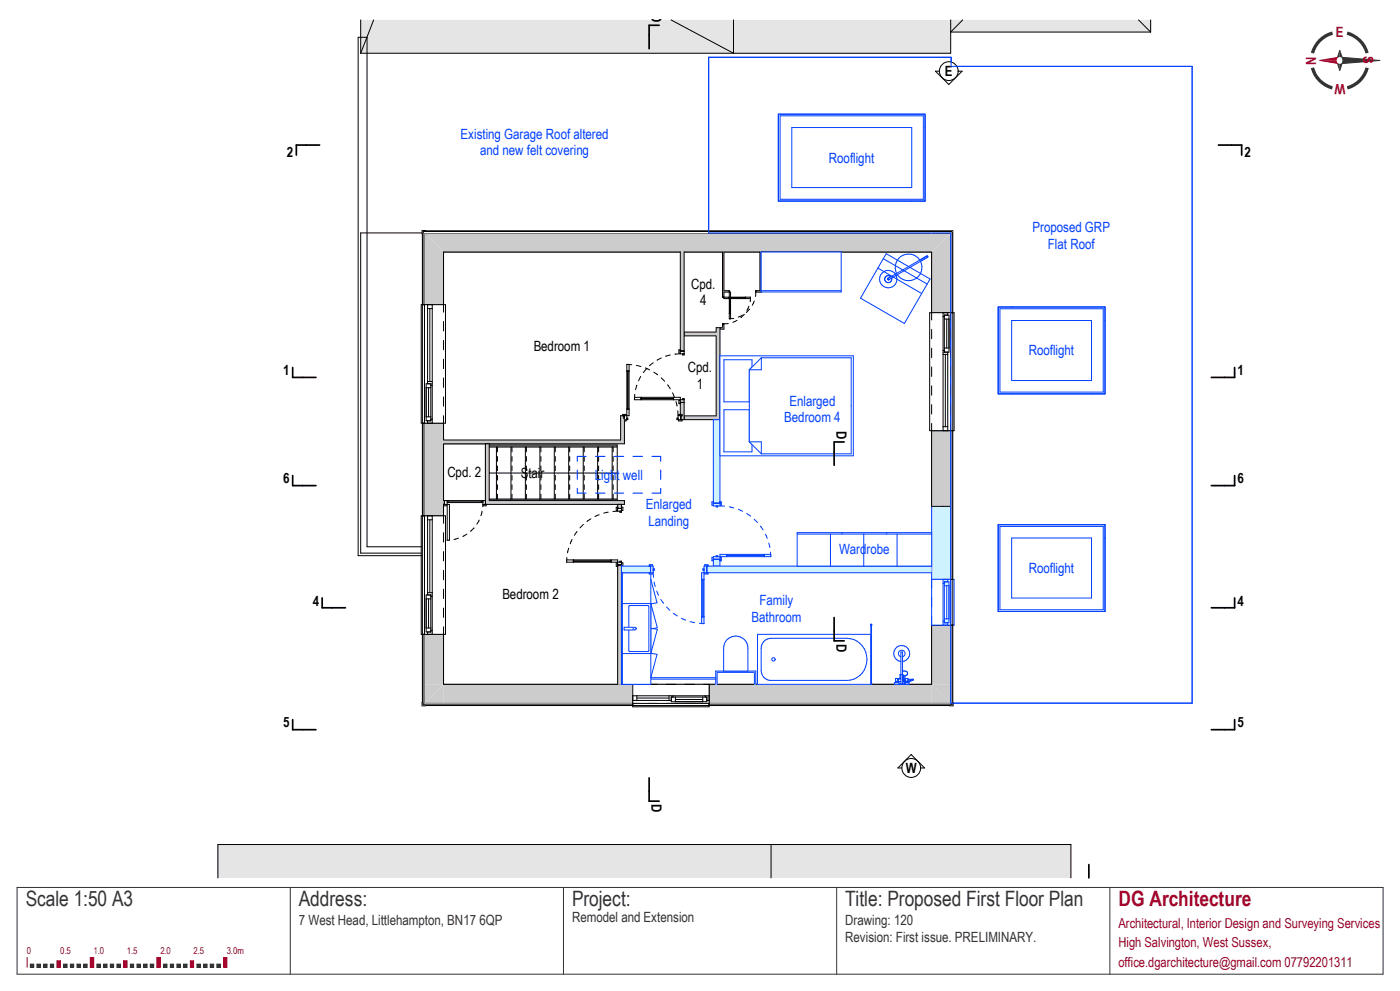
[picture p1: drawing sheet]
<svg xmlns="http://www.w3.org/2000/svg" width="420mm" height="297mm" viewBox="0 0 420 297" stroke-linecap="round" stroke-linejoin="round" font-family="sans-serif">
<path d="M9.1 289h1v.9h-1z" fill="#333"/>
<path d="M9.1 289h1v.9h-1z" fill="none" stroke="#333" stroke-width=".3"/>
<path d="M11.1 289h1v.9h-1z" fill="#333"/>
<path d="M11.1 289h1v.9h-1z" fill="none" stroke="#333" stroke-width=".3"/>
<path d="M13.1 289h1v.9h-1z" fill="#333"/>
<path d="M13.1 289h1v.9h-1z" fill="none" stroke="#333" stroke-width=".3"/>
<path d="M15.1 289h1v.9h-1z" fill="#333"/>
<path d="M15.1 289h1v.9h-1z" fill="none" stroke="#333" stroke-width=".3"/>
<path d="M17.1 288h1v1.9h-1z" fill="#a50029"/>
<path d="M17.1 288h1v1.9h-1z" fill="none" stroke="#a50029" stroke-width=".3"/>
<path d="M19.1 289h1v.9h-1z" fill="#333"/>
<path d="M19.1 289h1v.9h-1z" fill="none" stroke="#333" stroke-width=".3"/>
<path d="M21.1 289h1v.9h-1z" fill="#333"/>
<path d="M21.1 289h1v.9h-1z" fill="none" stroke="#333" stroke-width=".3"/>
<path d="M23.1 289h1v.9h-1z" fill="#333"/>
<path d="M23.1 289h1v.9h-1z" fill="none" stroke="#333" stroke-width=".3"/>
<path d="M25.1 289h1v.9h-1z" fill="#333"/>
<path d="M25.1 289h1v.9h-1z" fill="none" stroke="#333" stroke-width=".3"/>
<path d="M27.1 287h1v2.9h-1z" fill="#a50029"/>
<path d="M27.1 287h1v2.9h-1z" fill="none" stroke="#a50029" stroke-width=".3"/>
<path d="M29.1 289h1v.9h-1z" fill="#333"/>
<path d="M29.1 289h1v.9h-1z" fill="none" stroke="#333" stroke-width=".3"/>
<path d="M31.1 289h1v.9h-1z" fill="#333"/>
<path d="M31.1 289h1v.9h-1z" fill="none" stroke="#333" stroke-width=".3"/>
<path d="M33.1 289h1v.9h-1z" fill="#333"/>
<path d="M33.1 289h1v.9h-1z" fill="none" stroke="#333" stroke-width=".3"/>
<path d="M35.1 289h1v.9h-1z" fill="#333"/>
<path d="M35.1 289h1v.9h-1z" fill="none" stroke="#333" stroke-width=".3"/>
<path d="M37.1 288h1v1.9h-1z" fill="#a50029"/>
<path d="M37.1 288h1v1.9h-1z" fill="none" stroke="#a50029" stroke-width=".3"/>
<path d="M39.1 289h1v.9h-1z" fill="#333"/>
<path d="M39.1 289h1v.9h-1z" fill="none" stroke="#333" stroke-width=".3"/>
<path d="M41.1 289h1v.9h-1z" fill="#333"/>
<path d="M41.1 289h1v.9h-1z" fill="none" stroke="#333" stroke-width=".3"/>
<path d="M43.1 289h1v.9h-1z" fill="#333"/>
<path d="M43.1 289h1v.9h-1z" fill="none" stroke="#333" stroke-width=".3"/>
<path d="M45.1 289h1v.9h-1z" fill="#333"/>
<path d="M45.1 289h1v.9h-1z" fill="none" stroke="#333" stroke-width=".3"/>
<path d="M47.1 287h1v2.9h-1z" fill="#a50029"/>
<path d="M47.1 287h1v2.9h-1z" fill="none" stroke="#a50029" stroke-width=".3"/>
<path d="M49.1 289h1v.9h-1z" fill="#333"/>
<path d="M49.1 289h1v.9h-1z" fill="none" stroke="#333" stroke-width=".3"/>
<path d="M51.1 289h1v.9h-1z" fill="#333"/>
<path d="M51.1 289h1v.9h-1z" fill="none" stroke="#333" stroke-width=".3"/>
<path d="M53.1 289h1v.9h-1z" fill="#333"/>
<path d="M53.1 289h1v.9h-1z" fill="none" stroke="#333" stroke-width=".3"/>
<path d="M55.1 289h1v.9h-1z" fill="#333"/>
<path d="M55.1 289h1v.9h-1z" fill="none" stroke="#333" stroke-width=".3"/>
<path d="M57.1 288h1v1.9h-1z" fill="#a50029"/>
<path d="M57.1 288h1v1.9h-1z" fill="none" stroke="#a50029" stroke-width=".3"/>
<path d="M59.1 289h1v.9h-1z" fill="#333"/>
<path d="M59.1 289h1v.9h-1z" fill="none" stroke="#333" stroke-width=".3"/>
<path d="M61.1 289h1v.9h-1z" fill="#333"/>
<path d="M61.1 289h1v.9h-1z" fill="none" stroke="#333" stroke-width=".3"/>
<path d="M63.1 289h1v.9h-1z" fill="#333"/>
<path d="M63.1 289h1v.9h-1z" fill="none" stroke="#333" stroke-width=".3"/>
<path d="M65.1 289h1v.9h-1z" fill="#333"/>
<path d="M65.1 289h1v.9h-1z" fill="none" stroke="#333" stroke-width=".3"/>
<path d="M67.1 287h1v2.9h-1z" fill="#a50029"/>
<path d="M8.1 287v2.9M67.1 287h1v2.9h-1z" fill="none" stroke="#a50029" stroke-width=".3"/>
<path d="M5.1 266h409.8v26h-409.8zM87.1 266v26M169 266v26M251 266v26M333 266v26" fill="none" stroke="#333" stroke-width=".3"/>
<path d="M131.6 133.3h56.4v.7h-56.4zM131.6 149.6h56.4v.6h-56.4z" fill="none" stroke="#000" stroke-width=".3"/>
<path d="M131.6 134h4.3v15.6h-4.3z" fill="#fff"/>
<path d="M135.9 134h-4.3v15.6h4.3" fill="none" stroke="#000" stroke-width=".3"/>
<path d="M135.9 134h4.4v15.6h-4.4z" fill="#fff"/>
<path d="M140.3 134h-4.4v15.6h4.4" fill="none" stroke="#000" stroke-width=".3"/>
<path d="M140.3 134h4.3v15.6h-4.3z" fill="#fff"/>
<path d="M144.6 134h-4.3v15.6h4.3" fill="none" stroke="#000" stroke-width=".3"/>
<path d="M144.6 134h4.3v15.6h-4.3z" fill="#fff"/>
<path d="M148.9 134h-4.3v15.6h4.3" fill="none" stroke="#000" stroke-width=".3"/>
<path d="M148.9 134h4.4v15.6h-4.4z" fill="#fff"/>
<path d="M153.3 134h-4.4v15.6h4.4" fill="none" stroke="#000" stroke-width=".3"/>
<path d="M153.3 134h4.3v15.6h-4.3z" fill="#fff"/>
<path d="M157.6 134h-4.3v15.6h4.3" fill="none" stroke="#000" stroke-width=".3"/>
<path d="M157.6 134h4.4v15.6h-4.4z" fill="#fff"/>
<path d="M162 134h-4.4v15.6h4.4" fill="none" stroke="#000" stroke-width=".3"/>
<path d="M162 134h4.3v15.6h-4.3z" fill="#fff"/>
<path d="M166.3 134h-4.3v15.6h4.3" fill="none" stroke="#000" stroke-width=".3"/>
<path d="M166.3 134h4.3v15.6h-4.3z" fill="#fff"/>
<path d="M170.6 134h-4.3v15.6h4.3" fill="none" stroke="#000" stroke-width=".3"/>
<path d="M170.6 134h4.4v15.6h-4.4z" fill="#fff"/>
<path d="M175 134h-4.4v15.6h4.4" fill="none" stroke="#000" stroke-width=".3"/>
<path d="M175 134h4.3v15.6h-4.3z" fill="#fff"/>
<path d="M179.3 134h-4.3v15.6h4.3" fill="none" stroke="#000" stroke-width=".3"/>
<path d="M179.3 134h4.3v15.6h-4.3z" fill="#fff"/>
<path d="M183.6 134h-4.3v15.6h4.3" fill="none" stroke="#000" stroke-width=".3"/>
<path d="M183.6 134h4.4v15.6h-4.4z" fill="#fff"/>
<g fill="none" stroke="#000" stroke-width=".3">
<path d="M131.9 134v1.4M131.9 136.8v1.5M131.9 139.7v1.4M136.2 134v1.4M136.2 136.8v1.5M136.2 139.7v1.4M140.5 134v1.4M140.5 136.8v1.5M140.5 139.7v1.4M144.9 134v1.4M144.9 136.8v1.5M144.9 139.7v1.4"/>
<path d="M149.2 134v1.4M149.2 136.8v1.5M149.2 139.7v1.4M153.6 134v1.4M153.6 136.8v1.5M153.6 139.7v1.4M157.9 134v1.4M157.9 136.8v1.5M157.9 139.7v1.4M162.3 134v1.4M162.3 136.8v1.5M162.3 139.7v1.4"/>
<path d="M166.6 134v1.4M166.6 136.8v1.5M166.6 139.7v1.4M170.9 134v1.4M170.9 136.8v1.5M170.9 139.7v1.4M175.3 134v1.4M175.3 136.8v1.5M175.3 139.7v1.4M179.6 134v1.4M179.6 136.8v1.5M179.6 139.7v1.4"/>
<path d="M183.9 134v1.4M183.9 136.8v1.5M183.9 139.7v1.4M186 139.3l2 2.5M188 134h-4.4v15.6h4.4M131.6 141.8h56.4M131.9 142.5v1.4M131.9 145.3v1.4M131.9 148.1v1.5M136.2 142.5v1.4M136.2 145.3v1.4M136.2 148.1v1.5"/>
<path d="M140.5 142.5v1.4M140.5 145.3v1.4M140.5 148.1v1.5M144.9 142.5v1.4M144.9 145.3v1.4M144.9 148.1v1.5M149.2 142.5v1.4M149.2 145.3v1.4M149.2 148.1v1.5M153.6 142.5v1.4M153.6 145.3v1.4M153.6 148.1v1.5"/>
<path d="M157.9 142.5v1.4M157.9 145.3v1.4M157.9 148.1v1.5M162.3 142.5v1.4M162.3 145.3v1.4M162.3 148.1v1.5M166.6 142.5v1.4M166.6 145.3v1.4M166.6 148.1v1.5M170.9 142.5v1.4M170.9 145.3v1.4M170.9 148.1v1.5"/>
<path d="M175.3 142.5v1.4M175.3 145.3v1.4M175.3 148.1v1.5M179.6 142.5v1.4M179.6 145.3v1.4M179.6 148.1v1.5M183.9 142.5v1.4M183.9 145.3v1.4M183.9 148.1v1.5M188 141.8l-2 2.5"/>
<circle cx="131.6" cy="141.8" r="1"/>
</g>
<g fill="#e5e5e5">
<path d="M108.2 6h3.9l-3.9 10z"/>
<path d="M285.2 6h3.6l-3.6 3.6z"/>
<path d="M341.5 6h3.7v3.6z"/>
<path d="M201.3 6h18.7v10z"/>
<path d="M112.1 6h89.2l18.7 10h-111.8z" fill-rule="evenodd"/>
<path d="M288.8 6h52.7l3.7 3.6h-60z" fill-rule="evenodd"/>
</g>
<path d="M220 6h65.2v10h-65.2z" fill="#e5e5e5"/>
<path d="M108.2 6v10M112.1 6l-3.9 10M201.3 6l18.7 10v-10M285.2 6v10h-177M288.8 6l-3.6 3.6h60M341.5 6l3.7 3.6M345.2 6v3.6" fill="none" stroke="#000" stroke-width=".3"/>
<path d="M65.4 253.1h255.9v10h-255.9z" fill-rule="evenodd" fill="#e5e5e5"/>
<path d="M231.3 253.1v10M65.4 263.1v-10h255.9v10" fill="none" stroke="#000" stroke-width=".3"/>
<path d="M212.6 17.2h72.7v7.4h-72.7z" fill="#fff"/>
<path d="M212.6 17.2h72.7v7.4h-72.7z" fill="none" stroke="#003fff" stroke-width=".3"/>
<path d="M133.1 75.5h146.4v129.6h-146.4v-54.5h52.1v-17.2h-52.1z" fill-rule="evenodd" fill="#fff"/>
<path d="M133.1 75.5h146.4v129.6h-146.4v-54.5h52.1v-17.3h-52.1z" fill="none" stroke="#000" stroke-width=".3"/>
<path d="M133.1 133h12.5v17h-12.5z" fill="#fff"/>
<path d="M133.1 133h12.5v17h-12.5z" fill="none" stroke="#000" stroke-width=".3"/>
<path d="M108.2 69.8h19.8v96h-19.8z" fill="#fff"/>
<path d="M108.2 69.8h19.8v96h-19.8z" fill="none" stroke="#000" stroke-width=".3"/>
<path d="M212.6 17.2h72.7v2.7h72.3v190.8h-72.4v-140.9h-72.6zM237.5 38.2v18h36v-18zM303.5 96.1v17.9h23.9v-17.9zM303.5 161.2v18h23.9v-18z" fill-rule="evenodd" fill="#fff"/>
<path d="M212.6 17.2h72.7v2.7h72.3v190.8h-72.4v-140.9h-72.6zM237.5 38.2h36v18h-36zM303.5 96.1h23.9v17.9h-23.9zM303.5 161.2h23.9v18h-23.9z" fill="none" stroke="#003fff" stroke-width=".3"/>
<g fill="#ccc">
<path d="M279.5 205.1h5.7v5.7z"/>
<path d="M127.3 205.1h5.8l-5.8 5.7z"/>
<path d="M279.5 205.1l5.7 5.7h-5.7z"/>
<path d="M127.3 210.8l5.8-5.7v5.7z"/>
<path d="M133.1 205.1h56.7v5.7h-56.7zM212.7 205.1h66.8v5.7h-66.8z" fill-rule="evenodd"/>
</g>
<path d="M127.3 205.1v5.7h62.5v-5.7h-3.4M133.1 205.1h52.2M214.7 205.1h-2v5.7h72.5v-5.7M215.1 205.1h11.2M226.7 205.1h52.8" fill="none" stroke="#000" stroke-width=".3"/>
<path d="M189.8 209.9h22.9v1.9h-22.9z" fill-rule="evenodd" fill="#fff"/>
<path d="M189.8 205.1h22.9v3.4h-22.9z" fill="#fff"/>
<path d="M189.8 205.1h.1M189.8 205.1h23M191.4 210.8h-1.6v1h22.9v-1h-1.5M194.2 210.8h2.9M199.9 210.8h2.8M205.5 210.8h2.8" fill="none" stroke="#000" stroke-width=".3"/>
<g fill="#fff">
<path d="M189.8 208.5h1.3v1.4h-1.3z"/>
<path d="M201.4 208.9h1.2v1.4h-1.2z"/>
</g>
<g fill="#fff">
<path d="M191.1 208.5h10.2v1.4h-10.2z" fill-rule="evenodd"/>
<path d="M201.3 208.5h.6v.4h-.5v1z" fill-rule="evenodd"/>
<path d="M211.5 208.5h1.2v1.4h-.7v-1h-.5z" fill-rule="evenodd"/>
<path d="M201.9 208.5h9.6v.4h-.7v1.4h-8.2v-1.4h-.7z" fill-rule="evenodd"/>
<path d="M202.6 208.9h9.4v1.4h-9.4z" fill-rule="evenodd"/>
</g>
<g fill="none" stroke="#000" stroke-width=".3">
<path d="M189.8 209.9h11.6M189.8 208.5h22.9M189.8 205.1v5.7M191.1 208.5v1.4M191.1 209.2h9.6M200.7 208.5v1.4M201.4 208.9h10.6v1.4h-10.6zM201.9 208.5v.4M202.6 208.9v1.4M202.6 209.6h8.2M210.8 208.9v1.4M211.5 208.5v.4"/>
<path d="M212 209.9h.7M212.7 205.1v5.7"/>
</g>
<g fill="#ccc">
<path d="M279.5 69.8h5.7l-5.7 5.7z"/>
<path d="M279.5 75.5l5.7-5.7v5.7z"/>
<path d="M279.5 75.5h5.7v18.2h-5.7zM279.5 129.1h5.7v22.7h-5.7zM279.5 187.4h5.7v17.7h-5.7z" fill-rule="evenodd"/>
</g>
<path d="M279.5 151.8h5.7v21.9h-5.7z" fill="#cef3ff"/>
<path d="M279.5 69.8h5.7v23.9h-5.7v-18.2M279.5 129.1h5.7v22.7h-5.7zM279.5 205.1v-17.7h5.7v17.7" fill="none" stroke="#000" stroke-width=".3"/>
<path d="M279.5 151.8v21.9h5.7v-21.9" fill="none" stroke="#003fff" stroke-width=".3"/>
<g fill="#fff">
<path d="M284.3 93.7h1.9v35.4h-1.9z" fill-rule="evenodd"/>
<path d="M278.9 93.7h4v35.4h-4z" fill-rule="evenodd"/>
</g>
<path d="M279.5 95.9v-2.2h-.6v35.4h.6v-2.2M279.5 98.7v2.8M285.2 95.9v-2.2h1v35.4h-1v-2.2M285.2 98.7v2.8M279.5 104.4v2.8M279.5 110v2.8M279.5 115.7v2.7M285.2 104.4v2.8M285.2 110v2.8M285.2 115.7v2.7M279.5 121.3v2.8M285.2 121.3v2.8" fill="none" stroke="#000" stroke-width=".3"/>
<g fill="#fff">
<path d="M282.9 105.6h1.4v23.5h-1.4z" fill-rule="evenodd"/>
<path d="M282.9 105h.4v.5l1 .1h-1.4z" fill-rule="evenodd"/>
<path d="M282.9 93.7h1.4v.7h-1v.5h-.4z" fill-rule="evenodd"/>
<path d="M282.9 94.9h.4v.7h1.4v8.7h-1.4v.7h-.4z" fill-rule="evenodd"/>
<path d="M283.3 94.4h1.4v11.1h-1.4z" fill-rule="evenodd"/>
</g>
<g fill="none" stroke="#000" stroke-width=".3">
<path d="M279.5 93.7h5.7M282.9 93.7v35.4M282.9 94.9h.4M283.3 94.4h1.4v11.1h-1.4zM283.3 95.6h1.4M284 95.6v8.7M284.3 93.7v.7M282.9 106.2h1.4M282.9 105h.4M283.3 104.3h1.4M283.6 106.2v21.7M284.3 105.5v23.6"/>
<path d="M279.5 129.1h5.7M282.9 127.9h1.4"/>
</g>
<path d="M284.3 173.7h1.9v13.7h-1.9z" fill-rule="evenodd" fill="#fff"/>
<path d="M279.5 173.7h3.4v13.7h-3.4z" fill="#fff"/>
<path d="M279.5 173.7v13.7M285.2 176.3v-2.6h1v13.7h-1v-2.7M285.2 179.1v2.8M279.5 187.4h.1" fill="none" stroke="#003fff" stroke-width=".3"/>
<g fill="#cef3ff">
<path d="M282.9 186.1h.4v.5h1v.8h-1.4z" fill-rule="evenodd"/>
<path d="M282.9 173.7h1.4v.7h-1v.4h-.4z" fill-rule="evenodd"/>
</g>
<path d="M282.9 174.8h.4v.8h1.4v9.9h-1.4v.6h-.4z" fill-rule="evenodd" fill="#fff"/>
<path d="M283.3 185.5h1.4v1.1h-1.4z" fill="#cef3ff"/>
<path d="M283.3 174.4h1.4v11.1h-1.4z" fill-rule="evenodd" fill="#fff"/>
<path d="M279.5 173.7h5.7M282.9 173.7v13.7M282.9 174.8h.4M283.3 174.4h1.4v12.2h-1.4zM283.3 175.6h1.4M284 175.6v9.9M284.3 173.7v.7M279.5 187.4h5.7M282.9 186.1h.4M283.3 185.5h1.4M284.3 186.6v.8" fill="none" stroke="#003fff" stroke-width=".3"/>
<g fill="#ccc">
<path d="M127.3 69.8l5.8 5.7h-5.8z"/>
<path d="M127.3 69.8h5.8v5.7z"/>
</g>
<path d="M133.1 69.8h146.4v5.7h-146.4z" fill="#ccc"/>
<path d="M133.1 75.5h71M205.2 75.5h11.5M217.2 75.5h10.8M228.3 75.5h51.2M279.5 69.8h-152.2v5.7" fill="none" stroke="#000" stroke-width=".3"/>
<path d="M127.3 75.5h5.8v15.8h-5.8zM127.3 126.8h5.8v27.8h-5.8zM127.3 190.1h5.8v15h-5.8z" fill-rule="evenodd" fill="#ccc"/>
<path d="M127.3 75.5v15.8h5.8v-15.8M133.1 131.9v-5.1h-5.8v27.8h5.8v-3.4M133.1 133v17M127.3 205.1v-15h5.8v15" fill="none" stroke="#000" stroke-width=".3"/>
<g fill="#fff">
<path d="M126.4 154.6h1.9v35.5h-1.9z" fill-rule="evenodd"/>
<path d="M129.7 154.6h3.9v35.5h-3.9z" fill-rule="evenodd"/>
</g>
<path d="M127.3 156.8v-2.2h-.9v35.5h.9v-2.2M127.3 159.6v2.9M133.1 156.8v-2.2h.5v35.5h-.5v-2.2M133.1 159.6v2.9M127.3 165.3v2.8M127.3 170.9v2.9M127.3 176.6v2.8M133.1 165.3v2.8M133.1 170.9v2.9M133.1 176.6v2.8M127.3 182.2v2.8M133.1 182.2v2.8" fill="none" stroke="#000" stroke-width=".3"/>
<g fill="#fff">
<path d="M128.3 154.6h1.4v23.6h-1.4z" fill-rule="evenodd"/>
<path d="M128.3 178.2h1.4v.6h-.5v-.5z" fill-rule="evenodd"/>
<path d="M128.3 189.4h.9v-.5h.5v1.2h-1.4z" fill-rule="evenodd"/>
<path d="M127.8 179.5h1.4v-.7h.5v10.1h-.5v-.7h-1.4z" fill-rule="evenodd"/>
<path d="M127.8 178.3h1.4v11.1h-1.4z" fill-rule="evenodd"/>
</g>
<g fill="none" stroke="#000" stroke-width=".3">
<path d="M127.3 154.6h5.8M128.3 154.6v23.7M128.3 155.8h1.4M128.9 155.8v21.8M129.7 154.6v35.5M127.8 178.3h1.4v11.1h-1.4zM127.8 179.5h1.4M128.3 177.6h1.4M128.6 179.5v8.7M129.2 178.8h.5M127.3 190.1h5.8M127.8 188.2h1.4"/>
<path d="M128.3 189.4v.7M129.2 188.9h.5"/>
</g>
<g fill="#fff">
<path d="M126.4 91.3h1.9v35.5h-1.9z" fill-rule="evenodd"/>
<path d="M129.7 91.3h3.9v35.5h-3.9z" fill-rule="evenodd"/>
</g>
<path d="M127.3 93.6v-2.3h-.9v35.5h.9v-2.2M127.3 96.4v2.8M133.1 93.6v-2.3h.5v35.5h-.5v-2.2M133.1 96.4v2.8M127.3 102v2.8M127.3 107.7v2.8M127.3 113.3v2.8M127.3 119v2.8M133.1 102v2.8M133.1 107.7v2.8M133.1 113.3v2.8M133.1 119v2.8" fill="none" stroke="#000" stroke-width=".3"/>
<g fill="#fff">
<path d="M128.3 91.3h1.4v23.6h-1.4z" fill-rule="evenodd"/>
<path d="M128.3 114.9h1.4v.6h-.5v-.5z" fill-rule="evenodd"/>
<path d="M128.3 126.1h.9v-.5h.5v1.2h-1.4z" fill-rule="evenodd"/>
<path d="M127.8 116.2h1.4v-.7h.5v10.1h-.5v-.7h-1.4z" fill-rule="evenodd"/>
<path d="M127.8 115h1.4v11.1h-1.4z" fill-rule="evenodd"/>
</g>
<g fill="none" stroke="#000" stroke-width=".3">
<path d="M127.3 91.3h5.8M128.3 91.3v23.7M128.3 92.5h1.4M128.9 92.5v21.8M129.7 91.3v35.5M127.8 115h1.4v11.1h-1.4zM127.8 116.2h1.4M128.3 114.3h1.4M128.6 116.2v8.7M129.2 115.5h.5M127.3 126.8h5.8M127.8 124.9h1.4"/>
<path d="M128.3 126.1v.7M129.2 125.6h.5"/>
</g>
<g fill="#ccc">
<path d="M186.2 131.9h1.1v1.1z"/>
<path d="M186.2 131.9l1.1 1.1h-1.1z"/>
</g>
<path d="M133.1 131.9h53.1v1.1h-53.1z" fill="#ccc"/>
<path d="M133.1 131.9h53.1M187.3 131.9v1.1h-54.2" fill="none" stroke="#000" stroke-width=".3"/>
<path d="M205.2 99.5h9.6v1.2h-9.6z" fill="#ccc"/>
<path d="M214.8 99.5h-9.6v1.2h9.6" fill="none" stroke="#000" stroke-width=".3"/>
<path d="M205.2 124.6h10.8v1.2h-10.8z" fill="#ccc"/>
<path d="M214.8 124.6h-9.6v1.2h10.8v-1.2" fill="none" stroke="#000" stroke-width=".3"/>
<path d="M145.6 133h1.2v17h-1.2z" fill="#ccc"/>
<path d="M145.6 150v-17h1.2v17" fill="none" stroke="#000" stroke-width=".3"/>
<path d="M145.6 150h41.7v1.2h-41.7zM133.1 150h.2v1.2h-.2z" fill-rule="evenodd" fill="#ccc"/>
<path d="M133.1 150h.2v1.2h-.2M145.6 150v1.2h41.7v-1.2h-40.5" fill="none" stroke="#000" stroke-width=".3"/>
<path d="M145 151.2h.8v.4h-.8zM133.1 151.2h.8v.4h-.8z" fill-rule="evenodd" fill="#fff"/>
<path d="M133.1 151.2h.8v.4h-.8zM142.2 158.2l-1 1M143.7 155.9l-.7 1.2M144.6 153.2l-.3 1.4M144.9 151.2l-.1 .7M145 151.2h.8v.4h-.8zM134.9 161.8l-.7 .1M137.5 161.3l-1.3 .4M140.1 160.1l-1.2 .7" fill="none" stroke="#000" stroke-width=".3"/>
<path d="M144.9 150h.7v1.2h-.7z" fill="#fff"/>
<g fill="#fff">
<path d="M144.5 150h.4v.5h-.4zM133.3 150h.9v1.2h-.9z" fill-rule="evenodd"/>
<path d="M134.2 150h.3v.5h-.3zM134.2 151.2h.6v10.7h-.6z" fill-rule="evenodd"/>
</g>
<path d="M134.2 150v11.9h.6v-10.7h-1.7M134.2 150.5h.3v-.5h-1.2v1.2M144.9 150v1.2h.9M144.9 150.5h-.4v-.5h1.1v1.2" fill="none" stroke="#000" stroke-width=".3"/>
<g fill="#ccc">
<path d="M228 87.1l.3 .4h-.3z"/>
<path d="M228 87.1h.3v.4z"/>
</g>
<path d="M228.2 75.5v11.6" fill="none" stroke="#ccc" stroke-width=".38"/>
<path d="M228 75.5v11.6M228.3 75.5v12h-.3" fill="none" stroke="#000" stroke-width=".3"/>
<g fill="#ccc">
<path d="M216.7 98.2l.5 .4h-.5z"/>
<path d="M216.7 98.2h.5v.4z"/>
<path d="M216.7 75.5h.5v13.6h-.5zM216.7 97.1h.5v1.1h-.5z" fill-rule="evenodd"/>
</g>
<path d="M216.7 75.5v13.6h.5v-1.6M217.2 75.5v11.6M217.2 97.1v1.5h-.5M217.2 97.1h-.5v1.1M218.5 96.9l-1.3 .2M221.1 96l-1.3 .6M223.3 94.2l-1 1M224.7 91.8l-.6 1.2M225.1 89.1l-.1 1.3" fill="none" stroke="#000" stroke-width=".3"/>
<path d="M223.6 89.1h1.5v.4h-1.5zM217.2 89.1h1.5v.4h-1.5z" fill-rule="evenodd" fill="#fff"/>
<path d="M218.7 89.1h4.9v.2h-4.9z" fill="#fff"/>
<path d="M218.7 89.1h4.9v.2h-4.9z" fill="none" stroke="#000" stroke-width=".3"/>
<path d="M218.7 89.3h4.9v.2h-4.9z" fill="#fff"/>
<path d="M216.7 89.1h2v.4M216.7 97.1h.5M217.2 89.1v.4h7.9v-.4h-1.5v.4M218.7 89.3h4.9" fill="none" stroke="#000" stroke-width=".3"/>
<path d="M226.7 87.1h1.3v.4h-1.3zM217.2 87.1h1.6v.4h-1.6z" fill-rule="evenodd" fill="#ccc"/>
<path d="M217.2 87.1h1.6v.4h-1.6M220.1 95.4l-1.3 .1M222.7 94.4l-1.3 .6M224.9 92.7l-1 .9M226.3 90.2l-.6 1.3M226.7 87.5h1.3M226.7 87.5v1.4M228 87.1h-1.3v.4" fill="none" stroke="#000" stroke-width=".3"/>
<path d="M218.8 93.9h.4v1.6h-.4zM218.8 87.5h.4v1.7h-.4z" fill-rule="evenodd" fill="#fff"/>
<path d="M218.8 89.2h.1v4.7h-.1z" fill="#fff"/>
<path d="M218.8 89.2h.1v4.7h-.1z" fill="none" stroke="#000" stroke-width=".3"/>
<path d="M218.9 89.2h.3v4.7h-.3z" fill="#fff"/>
<path d="M218.8 87.1v2.1h.4M218.8 87.5h.4v8h-.4v-1.6h.4M218.9 89.2v4.7M226.7 87.1v.4" fill="none" stroke="#000" stroke-width=".3"/>
<path d="M216 98.2h.7v.4h-.7z" fill="#ccc"/>
<path d="M216.7 98.2h-.7v.4h.7" fill="none" stroke="#000" stroke-width=".3"/>
<g fill="#fff">
<path d="M233.5 34.2l4 4h-4z"/>
<path d="M273.5 38.2l4-4v4z"/>
<path d="M233.5 34.2h4v4z"/>
<path d="M273.5 34.2h4l-4 4z"/>
</g>
<path d="M237.5 34.2h36v4h-36z" fill="#fff"/>
<path d="M233.5 38.2v-4h44v4M237.5 38.2h36" fill="none" stroke="#003fff" stroke-width=".3"/>
<g fill="#fff">
<path d="M273.5 56.2l4 4h-4z"/>
<path d="M273.5 56.2h4v4z"/>
</g>
<path d="M273.5 38.2h4v18h-4z" fill="#fff"/>
<path d="M273.5 38.2v18M277.5 38.2v22h-4" fill="none" stroke="#003fff" stroke-width=".3"/>
<g fill="#fff">
<path d="M233.5 56.2h4l-4 4z"/>
<path d="M233.5 60.2l4-4v4z"/>
</g>
<path d="M237.5 56.2h36v4h-36z" fill="#fff"/>
<path d="M233.5 56.2v4h40M237.5 56.2h36" fill="none" stroke="#003fff" stroke-width=".3"/>
<path d="M233.5 38.2h4v18h-4z" fill="#fff"/>
<path d="M233.5 38.2v18M237.5 38.2v18" fill="none" stroke="#003fff" stroke-width=".3"/>
<g fill="#fff">
<path d="M299.5 118l4-4v4z"/>
<path d="M299.5 92h4v4.1z"/>
<path d="M299.5 114h4l-4 4z"/>
<path d="M299.5 92l4 4.1h-4z"/>
</g>
<path d="M299.5 96.1h4v17.9h-4z" fill="#fff"/>
<path d="M303.5 92h-4v26h4M303.5 96.1v17.9" fill="none" stroke="#003fff" stroke-width=".3"/>
<g fill="#fff">
<path d="M327.4 96.1l4.1-4.1v4.1z"/>
<path d="M327.4 92h4.1l-4.1 4.1z"/>
</g>
<path d="M303.5 92h23.9v4.1h-23.9z" fill="#fff"/>
<path d="M303.5 92h28v4.1M303.5 96.1h23.9" fill="none" stroke="#003fff" stroke-width=".3"/>
<g fill="#fff">
<path d="M327.4 114l4.1 4h-4.1z"/>
<path d="M327.4 114h4.1v4z"/>
</g>
<path d="M327.4 96.1h4.1v17.9h-4.1z" fill="#fff"/>
<path d="M327.4 96.1v17.9M331.5 96.1v21.9h-4.1" fill="none" stroke="#003fff" stroke-width=".3"/>
<path d="M303.5 114h23.9v4h-23.9z" fill="#fff"/>
<path d="M303.5 114h23.9M303.5 118h23.9" fill="none" stroke="#003fff" stroke-width=".3"/>
<g fill="#fff">
<path d="M299.5 183.3l4-4.1v4.1z"/>
<path d="M299.5 157.3h4v3.9z"/>
<path d="M299.5 179.2h4l-4 4.1z"/>
<path d="M299.5 157.3l4 3.9h-4z"/>
</g>
<path d="M299.5 161.2h4v18h-4z" fill="#fff"/>
<path d="M303.5 157.3h-4v26h4M303.5 161.2v18" fill="none" stroke="#003fff" stroke-width=".3"/>
<g fill="#fff">
<path d="M327.4 161.2l4.1-3.9v3.9z"/>
<path d="M327.4 157.3h4.1l-4.1 3.9z"/>
</g>
<path d="M303.5 157.3h23.9v3.9h-23.9z" fill="#fff"/>
<path d="M303.5 157.3h28v3.9M303.5 161.2h23.9" fill="none" stroke="#003fff" stroke-width=".3"/>
<g fill="#fff">
<path d="M327.4 179.2l4.1 4.1h-4.1z"/>
<path d="M327.4 179.2h4.1v4.1z"/>
</g>
<path d="M327.4 161.2h4.1v18h-4.1z" fill="#fff"/>
<path d="M327.4 161.2v18M331.5 161.2v22.1h-4.1" fill="none" stroke="#003fff" stroke-width=".3"/>
<path d="M303.5 179.2h23.9v4.1h-23.9z" fill="#fff"/>
<path d="M303.5 179.2h23.9M303.5 183.3h23.9" fill="none" stroke="#003fff" stroke-width=".3"/>
<path d="M214 125.8h2v25h-2zM214 167.6h2v2.1h-2z" fill-rule="evenodd" fill="#cef3ff"/>
<path d="M214 125.8h2v25h-2zM214 167.6h2v2.1h-2z" fill="none" stroke="#003fff" stroke-width=".3"/>
<path d="M216 150.4h.4v1h-.4zM216 167h.4v1.1h-.4zM213.6 150.4h.4v1h-.4zM213.6 167h.4v1.1h-.4z" fill-rule="evenodd" fill="#cef3ff"/>
<g fill="none" stroke="#003fff" stroke-width=".3">
<path d="M213.6 150.4h.4v1h-.4zM216 150.4h.4v1h-.4zM216 151.6l1.4 .1M218.8 151.9l1.3 .3M221.5 152.7l1.3 .5M224 153.9l1.2 .8M226.2 155.6l1 1M228.1 157.7l.8 1.1M213.6 167h.4v1.1h-.4zM216 167h.4v1.1h-.4zM229.6 160.1l.6 1.3M230.6 162.7l.4 1.4"/>
<path d="M231.1 165.5l.1 1.3"/>
</g>
<path d="M214 150.8h2v.8h-2z" fill="#cef3ff"/>
<g fill="#cef3ff">
<path d="M214.8 151.6h.5v.3h-.5zM214 166.8h2v.8h-2z" fill-rule="evenodd"/>
<path d="M214.8 166.5h.5v.3h-.5zM229.2 166.2h2v.6h-2zM216 166.2h2v.6h-2z" fill-rule="evenodd"/>
</g>
<path d="M218 166.5h11.2v.3h-11.2z" fill="#fff"/>
<path d="M218 166.5h11.2v.3h-11.2z" fill="none" stroke="#003fff" stroke-width=".3"/>
<path d="M218 166.2h11.2v.3h-11.2z" fill="#fff"/>
<path d="M214 150.4v1.2h2v-1.2M214 150.8h2M214.8 151.6v.3h.5v-.3M214 167.6h2M214.8 166.8v-.3h.5v.3M218 166.5h11.2M218 166.2v.6h-4v1.3M229.2 166.2v.6h2v-.6h-15.2v1.9" fill="none" stroke="#003fff" stroke-width=".3"/>
<path d="M214.8 98.2h1.2v26.4h-1.2z" fill="#ccc"/>
<path d="M214.8 99.5v-1.3h1.2v26.4M214.8 100.7v23.9" fill="none" stroke="#000" stroke-width=".3"/>
<path d="M226.3 201.1h.4l-.4 .4z" fill="#cef3ff"/>
<path d="M226.5 201.5v3.6" fill="none" stroke="#cef3ff" stroke-width=".42"/>
<path d="M226.3 201.5l.4-.4v.4z" fill="#cef3ff"/>
<path d="M226.3 201.1h.4v4M226.3 201.5v3.6" fill="none" stroke="#003fff" stroke-width=".3"/>
<path d="M214.7 201.1l.4 .4h-.4z" fill="#cef3ff"/>
<path d="M215.1 201.3h11.2" fill="none" stroke="#cef3ff" stroke-width=".38"/>
<path d="M214.7 201.1h.4v.4z" fill="#cef3ff"/>
<path d="M226.3 201.1h-11.6v4M226.3 201.5h-11.2v3.6" fill="none" stroke="#003fff" stroke-width=".3"/>
<path d="M214.9 201.5v3.6" fill="none" stroke="#cef3ff" stroke-width=".42"/>
<path d="M195.2 203.1h19.5v.4h-19.5z" fill="#fff"/>
<path d="M195.2 203.1h19.5v.4h-19.5z" fill="none" stroke="#003fff" stroke-width=".3"/>
<path d="M126.6 210.6l.1 .9h.9h-1z" fill-rule="evenodd" fill="#ccc"/>
<path d="M126.7 210.6l-.1 .9h1" fill="none" stroke="#000" stroke-width=".3"/>
<path d="M126.6 69.1l1 .1h-.9l-.1 .9z" fill-rule="evenodd" fill="#ccc"/>
<path d="M127.6 69.2l-1-.1 .1 1" fill="none" stroke="#000" stroke-width=".3"/>
<path d="M284.9 211.5h.9l.1-.9v.9z" fill-rule="evenodd" fill="#ccc"/>
<path d="M285.8 210.6l.1 .9h-1" fill="none" stroke="#000" stroke-width=".3"/>
<path d="M186.4 180.9h8.8v15h-8.8z" fill="#fff"/>
<path d="M195.2 180.9l2 7.2-2 .3 2 .2-2 7.3M195.2 180.9v15M195.2 180.9h-8.8v15h8.8" fill="none" stroke="#003fff" stroke-width=".3"/>
<path d="M186.4 195.9h8.8v9.2h-8.8z" fill="#fff"/>
<path d="M186.4 195.9v9.2h8.8v-9.2l1.9 .2-1.9 7" fill="none" stroke="#003fff" stroke-width=".3"/>
<path d="M186.4 171.7h8.8v9.2h-8.8z" fill="#fff"/>
<path d="M195.2 173.7l1.9 6.9-1.9 .3v-9.2h-8.8v9.2" fill="none" stroke="#003fff" stroke-width=".3"/>
<path d="M228.3 75.5h24v12h-24z" fill="#fff"/>
<path d="M228.3 75.5h24v12h-24zM228.3 87.1h24" fill="none" stroke="#003fff" stroke-width=".3"/>
<path d="M185.3 151.2h1.1v1.2h-1.1zM185.3 169.3h1.1v35.8h-1.1z" fill-rule="evenodd" fill="#ccc"/>
<path d="M185.3 151.2h1.1v1.2h-1.1zM185.3 205.1v-35.8h1.1v35.8" fill="none" stroke="#000" stroke-width=".3"/>
<path d="M186.4 152h.5v1h-.5zM186.4 168.7h.5v1h-.5zM184.9 152h.4v1h-.4zM184.9 168.7h.4v1h-.4z" fill-rule="evenodd" fill="#fff"/>
<g fill="none" stroke="#000" stroke-width=".3">
<path d="M173.1 159.3l-.8 1.1M175 157.2l-1 1M177.2 155.5l-1.1 .8M179.7 154.3l-1.2 .5M182.5 153.5l-1.4 .3M184.9 152h.4v1h-.4zM185.3 153.2l-1.4 .1M186.4 152h.5v1h-.5zM170.1 167.1l-.1 1.4M170.6 164.3l-.3 1.4M171.6 161.7l-.5 1.3M184.9 168.7h.4v1h-.4z"/>
<path d="M186.4 168.7h.5v1h-.5z"/>
</g>
<g fill="#fff">
<path d="M185.3 152.4h1.1v.8h-1.1z"/>
<path d="M172 168.1h11.3v.4h-11.3z"/>
</g>
<g fill="#fff">
<path d="M186 153.2h.4v.3h-.4zM185.3 168.5h1.1v.8h-1.1z" fill-rule="evenodd"/>
<path d="M186 168.2h.4v.3h-.4zM170 167.8h2v.7h-2zM183.3 167.8h2v.7h-2z" fill-rule="evenodd"/>
</g>
<path d="M172 168.1h11.3v.4h-11.3z" fill="none" stroke="#000" stroke-width=".3"/>
<path d="M172 167.8h11.3v.3h-11.3z" fill="#fff"/>
<path d="M185.3 152v1.2h1.1M185.3 152.4h1.1M186.4 152v1.5h-.4v-.3M172 168.1h11.3M172 167.8v.7h-2v-.7h15.3v1.9M183.3 167.8v.7h3.1M185.3 169.3h1.1M186 168.5v-.3h.4v1.5" fill="none" stroke="#000" stroke-width=".3"/>
<path d="M186.4 169.7h8.8v2h-8.8zM212 169.7h67.5v2h-67.5z" fill-rule="evenodd" fill="#cef3ff"/>
<path d="M186.4 169.7h8.8v2h-8.8zM279.5 169.7h-67.5v2h67.5" fill="none" stroke="#003fff" stroke-width=".3"/>
<path d="M194.8 169.2h.9v.5h-.9zM211.4 169.2h1v.5h-1zM194.8 171.7h.9v.3h-.9zM211.4 171.7h1v.3h-1z" fill-rule="evenodd" fill="#cef3ff"/>
<g fill="none" stroke="#003fff" stroke-width=".3">
<path d="M194.8 169.2h.9v.5h-.9zM194.8 171.7h.9v.3h-.9zM196 171.7v1.3M196.2 174.4l.4 1.4M197 177.1l.6 1.3M198.2 179.7l.9 1.1M211.4 169.2h1v.5h-1zM211.4 171.7h1v.3h-1zM199.9 181.9l1.1 1M202 183.8l1.2 .8M204.4 185.3l1.3 .5M207.1 186.3l1.3 .3"/>
<path d="M209.8 186.8l1.4 .1"/>
</g>
<path d="M195.2 169.7h.8v2h-.8z" fill="#cef3ff"/>
<g fill="#cef3ff">
<path d="M196 170.5h.3v.4h-.3zM211.2 169.7h.8v2h-.8z" fill-rule="evenodd"/>
<path d="M210.9 170.5h.3v.4h-.3zM210.5 184.9h.7v2h-.7zM210.5 171.7h.7v2h-.7z" fill-rule="evenodd"/>
</g>
<path d="M210.9 173.7h.3v11.2h-.3z" fill="#fff"/>
<path d="M210.9 173.7h.3v11.2h-.3z" fill="none" stroke="#003fff" stroke-width=".3"/>
<path d="M210.5 173.7h.4v11.2h-.4z" fill="#fff"/>
<path d="M194.8 169.7h1.2v2h-1.2M195.2 169.7v2M196 170.5h.3v.4h-.3M210.9 173.7v11.2M211.2 170.5h-.3v.4h.3M212 169.7v2M212.4 169.7h-1.2v4h-.7M212.4 171.7h-1.9v15.2h.7v-2h-.7" fill="none" stroke="#003fff" stroke-width=".3"/>
<path d="M233.5 34.2h44v26h-44z" fill="#fff"/>
<path d="M233.5 34.2h44v26h-44z" fill="none" stroke="#003fff" stroke-width=".3"/>
<path d="M234 34.7h43v25h-43z" fill="#fff"/>
<path d="M234 34.7h43v25h-43z" fill="none" stroke="#003fff" stroke-width=".3"/>
<path d="M299.5 92h32v26h-32z" fill="#fff"/>
<path d="M299.5 92h32v26h-32z" fill="none" stroke="#003fff" stroke-width=".3"/>
<path d="M300 92.5h31v25h-31z" fill="#fff"/>
<path d="M300 92.5h31v25h-31z" fill="none" stroke="#003fff" stroke-width=".3"/>
<path d="M299.5 157.3h32v26h-32z" fill="#fff"/>
<path d="M299.5 157.3h32v26h-32z" fill="none" stroke="#003fff" stroke-width=".3"/>
<path d="M300 157.8h31v25h-31z" fill="#fff"/>
<path d="M300 157.8h31v25h-31z" fill="none" stroke="#003fff" stroke-width=".3"/>
<path d="M216 106.6h40v30h-40z" fill="#fff"/>
<path d="M217.2 122.8h7.6v9.6l.8 .8v2.2h-8.4z" fill-rule="evenodd" fill="#fff"/>
<path d="M217.2 122.8h7.6v9.6l.8 .8v2.2h-8.4z" fill="none" stroke="#003fff" stroke-width=".3"/>
<path d="M217.2 107.8h8.4v2.2l-.8 .8v9.6h-7.6z" fill-rule="evenodd" fill="#fff"/>
<path d="M217.2 107.8h8.4v2.2l-.8 .8v9.6h-7.6z" fill="none" stroke="#003fff" stroke-width=".3"/>
<g fill="#fff">
<path d="M224.8 121.6h30.6v14.4h-27l-3.6-3.6z" fill-rule="evenodd"/>
<path d="M224.8 110.8l3.6-3.6h27v14.4h-30.6z" fill-rule="evenodd"/>
</g>
<path d="M216 106.6h40v30h-40zM224.8 110.8v21.6M228.4 107.2h27v28.8h-27M228.4 107.2v3.6h-3.6M228.4 107.2l-3.6 3.6M224.8 132.4l3.6 3.6M224.8 132.4h3.6v3.6" fill="none" stroke="#003fff" stroke-width=".3"/>
<path d="M269 194a2.4 2.4 0 0 0-.8 2.5 2.4 2.4 0 0 0 2.1 1.7v4h-.3v1.2h-1.4l.1 .9-.1 .3h-.3v.5h1.4v-.5h-.3l-.1-.4 1 .1v.7l-.6 .1h1.6l-.5-.1v-.7h.3l.2 .8h1.4v-.5l-.3-.1 1.6-.8-2.6-.3 .1-.8a.77 .77 0 0 0 .8-.9 .77 .77 0 0 0-1.1-.6l-.4 .1v-3a2.39 2.39 0 0 0 1.9-3.2 2.39 2.39 0 0 0-3.7-1zM271.4 204.3l.3-.1v.2zM272.4 203.8l.8 .1-.9 .4z" fill-rule="evenodd" fill="#fff"/>
<g fill="none" stroke="#003fff" stroke-width=".3">
<path d="M270.3 198.2a2.39 2.39 0 0 1-1.8-3.6 2.39 2.39 0 0 1 4 0 2.39 2.39 0 0 1-1.7 3.6M270.3 196.9a1.01 1.01 0 0 1-.6-1.6 1.01 1.01 0 0 1 1.6 0 1.01 1.01 0 0 1-.5 1.6M268.6 204.6v-.3h.8v.3M268.7 204.2v.1M268.8 204.3v.3M269.2 204.3v.3M269.3 204.2v.1M269.5 203.6l-.3 .1 .3 .2M269.5 203.5h.8M269.5 203.5v.8h.8M269.7 205h1.6M270 202.2h.1"/>
<path d="M270 202.2v1.2M270 202.2h.3M270 203.1h.3M270.3 202.2h.1M270.3 205v-9.6h.5v9.6M270.3 203.4h-1.7v.8h.9M270.8 202.3h.1M270.8 202.6h.1M270.8 201.2a.94 .94 0 0 1 1-.1 .94 .94 0 0 1 .4 .9v.1M270.8 202.5l.7 .1M270.8 203.5h.3M270.8 203.1h.2"/>
<path d="M271 202.6l.1 .8h-.3M271 202.9l.1 .9M271.1 203.8h.1M271.1 203.8v.1M271.1 203.9h.1M271.1 204.3l.2 .3M271.1 203.9h.3M271.3 204.6h.1M271.3 204.6v.5M271.4 203.9h.1M271.4 204.7h.2M271.4 204.3l.3 .1"/>
<path d="M271.4 203.8h.1M271.4 203.4h1v.8h-.9M271.4 203.5l.1 .8h-.7M271.5 202.6l-.1 1.2M271.6 204.7h.1M271.7 204.4h.1M271.7 204.2v.1M271.8 204.3v.1M272.2 202.1l-.7 .5M272.2 204.6h.5v.5h-4.4v-.5h1.4v.5M272.2 204.3h.1M272.2 202.1h.1"/>
<path d="M272.2 204.3l-.5 .1M272.3 204.2v.1M272.3 204.3l-.6 .1M272.4 204.5v.1M272.4 203.6h1.6a3.2 3.2 0 0 1-2.3 1.1M272.4 203.8h.8M273.2 203.9l-.9 .4M273.2 203.8v.1M273.9 203.6l-.7 .2"/>
</g>
<path d="M261.2 187.1h.3v18h-.3z" fill-rule="evenodd" fill="#fff"/>
<path d="M261.2 187.4h.3v-.3h-.3v18h.3v-.3h-.3M261.5 187.4v17.4" fill="none" stroke="#003fff" stroke-width=".3"/>
<path d="M227.2 190.1h34v15h-34z" fill="#fff"/>
<path d="M227.2 190.1h34v15h-34z" fill="none" stroke="#003fff" stroke-width=".3"/>
<path d="M229.4 192l.8-.5 1-.2h22.9a6.3 6.3 0 0 1 6 6.3 6.3 6.3 0 0 1-6 6.3h-22.9a2.95 2.95 0 0 1-2.9-3l.1-7.1 .3-1z" fill-rule="evenodd" fill="#fff"/>
<g fill="none" stroke="#003fff" stroke-width=".3">
<path d="M229.4 192l.8-.5 1-.2h22.9a6.3 6.3 0 0 1 6 6.3 6.3 6.3 0 0 1-6 6.3h-22.9a2.95 2.95 0 0 1-2.9-3l.1-7.1 .3-1z"/>
<circle cx="232" cy="197.6" r=".51"/>
</g>
<path d="M186.5 181.1l.2-.2h8.2l.3 .2v14.5l-.1 .2-8.6-.1z" fill-rule="evenodd" fill="#fff"/>
<g fill="none" stroke="#003fff" stroke-width=".3">
<path d="M186.5 181.1l.2-.2h8.2l.3 .2v14.5l-.1 .2-8.6-.1zM188.8 181.5l5.8 .1-.1 13.6-5.8-.1z"/>
<circle cx="190.4" cy="188.4" r=".4"/>
</g>
<path d="M187.2 188h2.7v.8h-2.7z" fill="#fff"/>
<path d="M187.2 188h2.7v.8h-2.7z" fill="none" stroke="#003fff" stroke-width=".3"/>
<path d="M186.4 171.7h.2v33.4h-.2z" fill="#fff"/>
<path d="M186.4 171.7h.2v33.4h-.2z" fill="none" stroke="#003fff" stroke-width=".3"/>
<path d="M218.1 191.7a3.7 3.7 0 0 1 4-.8 3.7 3.7 0 0 1 2.3 3.4v6.8h-7.3v-6.8a3.5 3.5 0 0 1 1-2.6z" fill-rule="evenodd" fill="#fff"/>
<path d="M218.1 191.7a3.7 3.7 0 0 1 4-.8 3.7 3.7 0 0 1 2.3 3.4v6.8h-7.3v-6.8a3.5 3.5 0 0 1 1-2.6z" fill="none" stroke="#003fff" stroke-width=".3"/>
<path d="M239.1 159.6h40.4v10.1h-40.4z" fill="#fff"/>
<path d="M239.1 159.6h40.4v10.1h-40.4zM252.6 159.6v.5M266 159.6v.5M239.1 160.1h40.4M249.1 160.1v9.6M259.1 160.1v9.6M269.1 160.1v9.6" fill="none" stroke="#003fff" stroke-width=".3"/>
<path d="M265.9 76l13.1 7.6-7.7 13.3-13.2-7.5z" fill-rule="evenodd" fill="#fff"/>
<g fill="none" stroke="#003fff" stroke-width=".3">
<path d="M265 77.5l13.1 7.6M265.9 76l13.1 7.6-7.7 13.3-13.2-7.5zM275.9 77.9a4 4 0 0 0-5.3-1.2 4 4 0 0 0-1.6 5.3M276.1 78.3a4 4 0 0 1-1.5 5.3 4 4 0 0 1-5.4-1.3M263.4 80.3l13.1 7.7M266.6 83.3l-.3 .4 .3 .2M266.7 83.8l-.1 .1M266.9 83.7l-.2 .1M267.2 83a1.04 1.04 0 0 0-1.7 .3 1.04 1.04 0 0 0 1 1.5 1.04 1.04 0 0 0 1-1.4M267.3 82.9a1.09 1.09 0 0 0-1.8 .2 1.09 1.09 0 0 0 .9 1.6 1.09 1.09 0 0 0 1.1-1.4M268.6 82.2l-2.2 1.2-.1 .3 .3 .1M268.6 82.2a2.61 2.61 0 0 0-4.4 .1 2.61 2.61 0 0 0 2.1 3.9 2.61 2.61 0 0 0 2.5-3.7"/>
<path d="M268.8 82.5l-2.2 1.3M269 82l-.4 .2M269 82l9-5.3 .3 .1v.3l-9.1 5.2M269.2 82.3l-.4 .2"/>
</g>
<g fill="none" stroke="#000" stroke-width=".51">
<path d="M197.7 7.6h-3v7M95.9 43.5h-7v3M365.5 43.5h7v3M87.8 110.2v2.9h7M370.4 110.2v2.9h-7M253.2 132.5h-3v6.9M87.8 142.5v3h7M370.4 142.5v3h-7M96.6 179.2v3h7M370.4 179.2v3h-7M250.2 185.1v7h3M87.8 215.7v3h7"/>
<path d="M370.4 215.7v3h-7M194.7 233.1v7h3M326.6 259.1v4"/>
</g>
<path d="M107.4 11.2h2.7v152.7h17.2v2.6h-19.9z" fill="none" stroke="#000" stroke-width=".3"/>
<path d="M175.8 136.8h-2.6v1.5M178.6 136.8h2.9M184.3 136.8h2.8M189.9 136.8h2.8M195.6 136.8h2.6v1.5M173.2 140.9v2.8M173.2 146.3v1.5h2.6M178.6 147.8h2.9M184.3 147.8h2.8M189.9 147.8h2.8M198.2 140.9v2.8M198.2 146.3v1.5h-2.6" fill="none" stroke="#00f" stroke-width=".3"/>
<path d="M273.3 226.1l4.1 4.1h-1.2a2.82 2.82 0 0 1-2.8 2.8 2.82 2.82 0 0 1-2.8-2.8h-1.2z" fill-rule="evenodd" fill="#fff"/>
<g fill="none" stroke="#000" stroke-width=".3">
<path d="M270.6 230.2h-1.2l3.9-4.1 4.1 4.1h-1.2"/>
<circle cx="273.4" cy="230.2" r="2.83"/>
</g>
<path d="M280.6 21.3h1.2a2.82 2.82 0 0 1 2.8-2.8 2.82 2.82 0 0 1 2.8 2.8h1.2l-4 4z" fill-rule="evenodd" fill="#fff"/>
<g fill="none" stroke="#000" stroke-width=".3">
<path d="M281.8 21.3h-1.2l4 4 4-4h-1.2"/>
<circle cx="284.6" cy="21.3" r="2.81"/>
</g>
<path d="M126.7 211.2h.2l-.2 .3z" fill="#ccc"/>
<path d="M126.9 210.8h.4l-.4 .4z" fill="#fff"/>
<path d="M285.6 211.2l.2 .3z" fill="#ccc"/>
<path d="M285.2 210.8h.4v.4z" fill="#fff"/>
<g fill="#ccc">
<path d="M126.9 211.2l-.2 .3z"/>
<path d="M285.6 211.2l.2 .3z"/>
<path d="M212.7 211.2h72.9v.3h-72.9zM126.9 211.2h62.9v.3h-62.9z" fill-rule="evenodd"/>
</g>
<g fill="#fff">
<path d="M127.3 210.8v.4h-.4z"/>
<path d="M285.2 210.8l.4 .4h-.4z"/>
<path d="M212.7 210.8h72.5v.4h-72.5zM127.3 210.8h62.5v.4h-62.5z" fill-rule="evenodd"/>
</g>
<path d="M189.8 210.8h22.9v.7h-22.9z" fill="#fff"/>
<path d="M126.9 210.8v.4h62.9M127.6 211.5h157.3M189.8 211.5v-.7h22.9v.7M285.6 210.8v.4h-72.9" fill="none" stroke="#000" stroke-width=".3"/>
<path d="M285.6 69.2h.2l-.2 .2z" fill="#ccc"/>
<path d="M285.2 69.4h.4l-.4 .4z" fill="#fff"/>
<g fill="#ccc">
<path d="M285.8 69.2l-.2 .2z"/>
<path d="M285.6 69.4h.2v24.3h-.2zM285.6 129.1h.2v44.6h-.2zM285.6 187.4h.2v23.8h-.2z" fill-rule="evenodd"/>
</g>
<g fill="#fff">
<path d="M285.6 69.4v.4h-.4z"/>
<path d="M285.2 69.8h.4v23.9h-.4zM285.2 129.1h.4v44.6h-.4zM285.2 187.4h.4v23.4h-.4z" fill-rule="evenodd"/>
<path d="M285.2 173.7h.6v13.7h-.6zM285.2 93.7h.6v35.4h-.6z" fill-rule="evenodd"/>
</g>
<path d="M285.2 69.4h.4v24.3M285.6 69.2h.2v141.4M285.8 93.7h-.6v35.4h.6M285.6 129.1v44.6M285.8 173.7h-.6v13.7h.6M285.6 187.4v23.8" fill="none" stroke="#000" stroke-width=".3"/>
<path d="M126.7 69.2l.2 .2z" fill="#ccc"/>
<path d="M126.9 69.4l.4 .4h-.4z" fill="#fff"/>
<path d="M126.9 69.3h158.7" fill="none" stroke="#ccc" stroke-width=".3"/>
<path d="M126.7 69.2l.2 .2z" fill="#ccc"/>
<path d="M127.3 69.4h157.9v.4h-157.9z" fill="#fff"/>
<path d="M126.9 69.4h.4v.4z" fill="#fff"/>
<path d="M127.6 69.2h158M285.6 69.4h-158.7v.4" fill="none" stroke="#000" stroke-width=".3"/>
<path d="M126.7 69.4h.2v21.9h-.2zM126.7 126.8h.2v27.8h-.2zM126.7 190.1h.2v21.1h-.2z" fill-rule="evenodd" fill="#ccc"/>
<g fill="#fff">
<path d="M126.9 69.8h.4v21.5h-.4zM126.9 126.8h.4v27.8h-.4zM126.9 190.1h.4v20.7h-.4z" fill-rule="evenodd"/>
<path d="M126.7 154.6h.6v35.5h-.6zM126.7 91.3h.6v35.5h-.6z" fill-rule="evenodd"/>
</g>
<path d="M126.7 70.1v140.5M126.9 69.4v21.9M126.7 91.3h.6v35.5h-.6M126.9 126.8v27.8M126.7 154.6h.6v35.5h-.6M126.9 190.1v21.1" fill="none" stroke="#000" stroke-width=".3"/>
<path d="M204.1 75.5h1.1v29.7h-1.1zM204.1 120.6h1.1v5.2h-1.1z" fill-rule="evenodd" fill="#ccc"/>
<path d="M204.1 75.5v29.7h1.1v-29.7M204.1 124.6v-4h1.1v5.2h-1.1" fill="none" stroke="#000" stroke-width=".3"/>
<path d="M203.7 104.9h.4v.9h-.4zM203.7 120h.4v1h-.4z" fill-rule="evenodd" fill="#fff"/>
<path d="M190.4 118.2l-.1 1.6M191.1 115.4l-.4 1.4M192.2 112.9l-.6 1.2M193.9 110.6l-.9 1.1M194.9 109.6h.1M196 108.7l-1.1 .9M197.1 107.9h.1M198.4 107.3l-1.2 .6M201.1 106.4l-1.4 .4M203.7 104.9h.4v.9h-.4zM204.1 106l-1.7 .1M203.7 120h.4v1h-.4z" fill="none" stroke="#000" stroke-width=".3"/>
<g fill="#fff">
<path d="M204.1 105.2h1.1v.8h-1.1z"/>
<path d="M192.3 119.5h9.8v.3h-9.8z"/>
</g>
<g fill="#fff">
<path d="M204.8 106h.4v.4h-.4zM204.1 119.8h1.1v.8h-1.1z" fill-rule="evenodd"/>
<path d="M204.8 119.5h.4v.3h-.4zM190.3 119.1h2v.7h-2zM202.1 119.1h2v.7h-2z" fill-rule="evenodd"/>
</g>
<path d="M192.3 119.5h9.8v.3h-9.8z" fill="none" stroke="#000" stroke-width=".3"/>
<path d="M192.3 119.1h9.8v.4h-9.8z" fill="#fff"/>
<path d="M192.3 119.5h9.8M192.3 119.1v.7h-2v-.7h13.8v1.9M202.1 119.1v.7h3.1M204.1 104.9v1.1h1.1M204.1 105.2h1.1v1.2h-.4v-.4M204.8 119.8v-.3h.4v1.1h-1.1" fill="none" stroke="#000" stroke-width=".3"/>
<g fill="#ccc">
<path d="M186.2 124.6l1.1 1.2h-1.1z"/>
<path d="M186.2 124.6h1v1z"/>
</g>
<path d="M186.2 125.8v-1.2h1v1.2h-.4M204.6 124.6h-.4v1.2h.4" fill="none" stroke="#000" stroke-width=".3"/>
<path d="M203.6 125.8h1v.4h-1zM186.8 125.8h1v.4h-1zM203.6 124.2h1v.4h-1zM186.8 124.2h1v.4h-1z" fill-rule="evenodd" fill="#fff"/>
<g fill="none" stroke="#000" stroke-width=".3">
<path d="M188 109.2l1.5 .1M190.9 109.5l1.4 .4M193.6 110.3l1.3 .6M196.1 111.5l1.2 .9M198.4 113.2l1 1.1M200.3 115.3l.8 1.2M201.8 117.7l.5 1.3M186.8 125.8h1v.4h-1zM186.8 124.2h1v.4h-1zM202.8 120.4l.3 1.3M203.3 123.1l.1 1.5M203.6 125.8h1v.4h-1z"/>
<path d="M203.6 124.2h1v.4h-1z"/>
</g>
<g fill="#fff">
<path d="M203.4 124.6h.8v1.2h-.8z"/>
<path d="M188 111.2h.4v11.4h-.4z"/>
</g>
<g fill="#fff">
<path d="M203.1 125.3h.3v.5h-.3zM187.2 124.6h.8v1.2h-.8z" fill-rule="evenodd"/>
<path d="M188 125.3h.3v.5h-.3zM188 109.2h.7v2h-.7zM188 122.6h.7v2h-.7z" fill-rule="evenodd"/>
</g>
<path d="M188 111.2h.4v11.4h-.4z" fill="none" stroke="#000" stroke-width=".3"/>
<path d="M188.4 111.2h.3v11.4h-.3z" fill="#fff"/>
<path d="M188.4 111.2v11.4M188.7 111.2h-.7v-2h.7v15.4h-1.9M187.2 124.6v1.2M188 125.3h.3v.5h-1.5M188.7 122.6h-.7v3.2M203.4 125.3h-.3v.5h1.5M204.2 124.6v1.2M204.6 124.6h-1.2v1.2" fill="none" stroke="#000" stroke-width=".3"/>
<path d="M186.2 125.8h1.1v6.1h-1.1z" fill="#ccc"/>
<path d="M186.2 125.8v6.1M187.3 125.8v6.1" fill="none" stroke="#000" stroke-width=".3"/>
<path d="M212.6 17.2h72.7v2.7h72.3v190.8h-72.4v-140.9h-72.6zM233.5 34.2h44v26h-44zM237.5 38.2h36v18h-36zM299.5 92h32v26h-32zM303.5 96.1h23.9v17.9h-23.9zM299.5 157.3h32v26h-32zM303.5 161.2h23.9v18h-23.9z" fill="none" stroke="#003fff" stroke-width=".3"/>
<path d="M401.2 19l.7 2.1 .7-2.1M402.6 17.2l-.7-2.1-.7 2.1M402.6 17.2l11.3 .9-11.3 .9M402.6 17.2l.3 .9-.3 .9" fill="none" stroke="#333" stroke-width=".3"/>
<path d="M401.2 17.2l-5.3 .9 5.3 .9" fill="none" stroke="#a50029" stroke-width=".3"/>
<path d="M402.6 17.2l11.3 .9-11.3 .9 .3-.9z" fill-rule="evenodd" fill="#333"/>
<g fill="#a50029">
<path d="M395.9 18.1l5.3-.9-.3 .9z"/>
<path d="M395.9 18.1h5l.3 .9z"/>
</g>
<g fill="#333">
<path d="M401.9 15.1v2l-.7 .1z"/>
<path d="M401.9 15.1l.7 2.1-.7-.1z"/>
<path d="M401.2 19l.7 .1v2z"/>
<path d="M401.9 19.1l.7-.1-.7 2.1z"/>
<path d="M409.7 20.2l.9 .2a9 9 0 0 1-6.3 6.4l-.3-.9a8 8 0 0 0 5.7-5.7z" fill-rule="evenodd"/>
<path d="M393.2 20.4l1-.2a7.9 7.9 0 0 0 5.6 5.7l-.2 .9a9 9 0 0 1-6.4-6.4z" fill-rule="evenodd"/>
<path d="M395.6 11.8a8.7 8.7 0 0 1 4-2.4l.3 1a8 8 0 0 0-5.7 5.6l-1-.2a9.9 9.9 0 0 1 2.4-4z" fill-rule="evenodd"/>
<path d="M404.2 9.4a9 9 0 0 1 6.4 6.4l-.9 .2a8 8 0 0 0-5.7-5.6z" fill-rule="evenodd"/>
</g>
<g font-size="6.3" fill="#333">
<text x="7.7" y="271.5">Scale 1:50 A3</text>
<text x="89.7" y="271.4">Address:</text>
<text x="171.6" y="271.4">Project:</text>
<text x="253.6" y="271.5">Title: Proposed First Floor Plan</text>
</g>
<text font-size="6.3" fill="#a50029" x="335.5" y="271.5">DG Architecture</text>
<g font-size="4.2">
<text x="195.4" y="4.1" transform="rotate(90 195.4 4.1)">D</text>
<text x="283.5" y="22.7">E</text>
<text x="86.1" y="46.9">2</text>
<text x="373.4" y="46.9">2</text>
<text x="207.3" y="86.5">Cpd.</text>
<text x="210" y="91.5">4</text>
<text x="160.1" y="105.2">Bedroom 1</text>
<text x="85" y="112.4">1</text>
<text x="206.4" y="111.6">Cpd.</text>
<text x="371.3" y="112.4">1</text>
<text x="209" y="116.6">1</text>
<text x="250.9" y="129" transform="rotate(90 250.9 129)">D</text>
<text x="134.2" y="143">Cpd. 2</text>
<text x="156.2" y="143.3">Stair</text>
<text x="85" y="144.8">6</text>
<text x="371.3" y="144.8">6</text>
<text x="150.7" y="179.6">Bedroom 2</text>
<text x="93.8" y="181.5">4</text>
<text x="371.3" y="181.5">4</text>
<text x="250.9" y="193" transform="rotate(90 250.9 193)">D</text>
<text x="85" y="218">5</text>
<text x="371.3" y="218">5</text>
<text x="271.7" y="231.6">W</text>
<text x="195.4" y="241" transform="rotate(90 195.4 241)">D</text>
</g>
<g font-size="4.2" fill="#a50029">
<text x="400.7" y="11">E</text>
<text x="409" y="16.9" transform="rotate(90 409 16.9)">S</text>
<text x="394.8" y="19.3" transform="rotate(-90 394.8 19.3)">N</text>
<text x="403.6" y="25.1" transform="rotate(-180 403.6 25.1)">W</text>
</g>
<g font-size="4.2" fill="#003fff">
<text x="138.2" y="41.6">Existing Garage Roof altered</text>
<text x="144.1" y="46.5">and new felt covering</text>
<text x="248.7" y="48.7">Rooflight</text>
<text x="309.8" y="69.7">Proposed GRP</text>
<text x="314.4" y="74.6">Flat Roof</text>
<text x="308.6" y="106.5">Rooflight</text>
<text x="236.8" y="121.6">Enlarged</text>
<text x="235.3" y="126.5">Bedroom 4</text>
<text x="178.5" y="143.8">Light well</text>
<text x="193.7" y="152.7">Enlarged</text>
<text x="194.5" y="157.6">Landing</text>
<text x="251.7" y="166.1">Wardrobe</text>
<text x="308.6" y="171.7">Rooflight</text>
<text x="227.9" y="181.4">Family</text>
<text x="225.5" y="186.4">Bathroom</text>
</g>
<g font-size="4.2" fill="#333">
<text x="89.7" y="277.4">7 West Head, Littlehampton, BN17 6QP</text>
<text x="171.6" y="276.3">Remodel and Extension</text>
<text x="253.6" y="277.2">Drawing: 120</text>
<text x="253.6" y="282.2">Revision: First issue. PRELIMINARY.</text>
</g>
<g font-size="4.1" fill="#a50029">
<text x="335.5" y="278.3">Architectural, Interior Design and Surveying Services</text>
<text x="335.5" y="284">High Salvington, West Sussex,</text>
<text x="335.5" y="289.7">office.dgarchitecture@gmail.com 07792201311</text>
</g>
<g font-size="2.8" fill="#a50029">
<text x="8.1" y="285.8">0</text>
<text x="18.1" y="285.8">0.5</text>
<text x="28.1" y="285.8">1.0</text>
<text x="38.1" y="285.8">1.5</text>
<text x="48.1" y="285.8">2.0</text>
<text x="58.1" y="285.8">2.5</text>
<text x="68.1" y="285.8">3.0m</text>
</g>
</svg>
